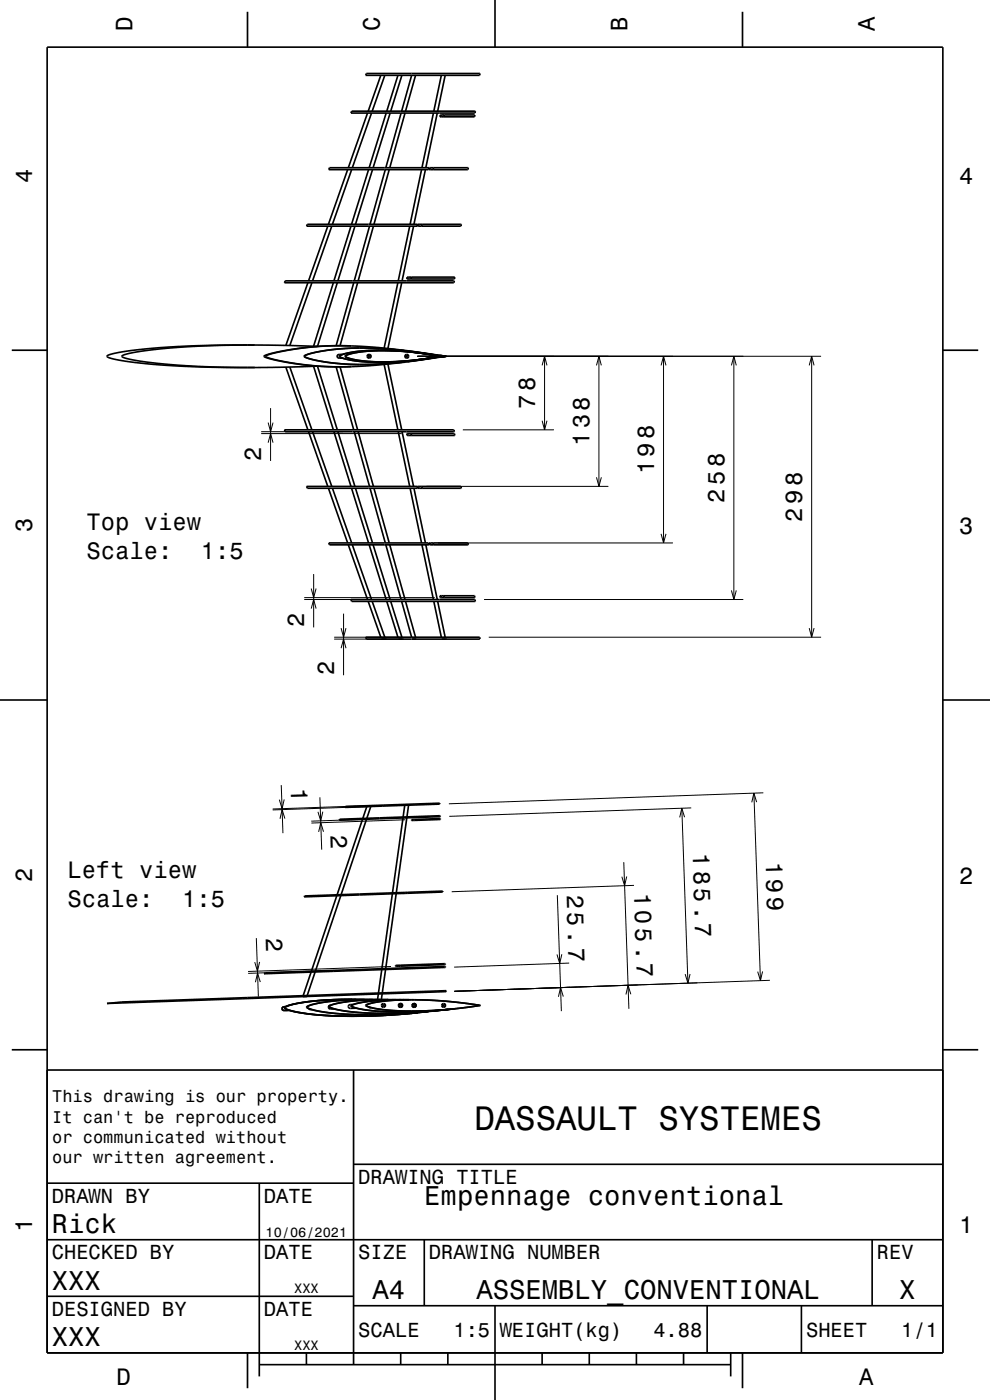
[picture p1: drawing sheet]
<svg xmlns="http://www.w3.org/2000/svg" width="210mm" height="297mm" viewBox="0 0 210 297" stroke-linecap="round" stroke-linejoin="round" font-family="sans-serif">
<g fill="none" stroke="#000" stroke-width=".21">
<path d="M91.4 35.6l-.1 .4M93.7 24.4l-.1 .4M86.6 58.8l-.1 .4M87.3 58.8l-.1 .4M88.9 47.6l-.1 .4M70.7 73.3h.3M71 77.8h-.3M86.4 74.5h.1M86.4 76.7h.1M88.5 75.6h85.7M115 77.5l.5-1.9 .5 1.9M115.5 75.6v15.6"/>
<path d="M126.5 77.5l.5-1.9 .6 1.9M127 75.6v27.6M140.2 77.5l.6-1.9 .5 1.9M140.8 75.6v39.6M155.2 77.5l.5-1.9 .5 1.9M155.7 75.6v51.6M171.7 77.5l.5-1.9 .5 1.9M172.2 75.6v59.6M55.4 92h29.8M55.4 91.6h17.4M56.9 93.9l.5-1.9 .5 1.9M56.9 89.7l.5 1.9 .5-1.9"/>
<path d="M57.4 86.6v11.2M86.5 92l.1 .4M87.2 92l.1 .4M98.2 91.2h19.3M115 89.2l.5 2 .5-2M88.8 103.2l.1 .4M90.5 103.2h38.5M91.3 115.2l.1 .4M92.9 115.2h49.9M126.5 101.3l.5 1.9 .6-1.9M140.2 113.3l.6 1.9 .5-1.9M64.5 127.2h18.4"/>
<path d="M64.5 126.8h27.7M66 124.9l.5 1.9 .6-1.9M66 129.1l.5-1.9 .6 1.9M66.5 121.8v11.3M70.9 135.6h14.4M70.9 135.2h14.3M72.4 133.3l.5 1.9 .5-1.9M72.4 137.5l.5-1.9 .5 1.9M72.9 130.2v13M93.6 126.4l.1 .4M102.7 127.2h55M103.7 135.2h70.5"/>
<path d="M155.2 125.3l.5 1.9 .5-1.9M171.7 133.3l.5 1.9 .5-1.9M59.7 166.6l.3 10.1M60.3 169.6l-.5 2-.5-2M60.4 173.7l-.6-1.9-.4 1.9M67.9 169.1l.3 11.1M68.5 172.2l-.5 1.9-.6-1.9M68.6 176.4l-.6-1.9-.4 2M78.5 173.8l-12.5 .4M79.2 171.1l-21.4 .7M79.3 170.9l-21.5 .7M85.9 173.9l-19.9 .7"/>
<path d="M87.7 173.8v.2M144.6 171.5l1.3 37.1M145.2 173.4l-.6-1.9-.4 1.9M146.6 171.4l-51.3 1.8M159.9 168.3l1.4 39.7M160.5 170.2l-.6-1.9-.4 1.9M161.9 168.2l-66.7 2.3M54.4 199l.4 12.4M86 189.3l-.1 .2M86.4 189.3v.2M118.2 189.9l.9 24.6M132.3 182.9l1.1 31.1"/>
<path d="M132.9 185.9l-.4 2-.6-1.9M134.5 187.8l-38.7 1.4M55.1 204.1l-.5 1.9-.6-1.9M55.2 208.3l-.6-1.9-.4 2M69 205.9l-16.4 .6M71 205.8l-.3 .3M82.9 205l-30.3 1.1M84.2 204.8v.2M84.6 204.8v.2M87.3 214.9l-.1 .1M119.2 202.4l-.5 2-.6-1.9M119.5 211.4l-.6-1.9-.4 2"/>
<path d="M120.7 204.3l-24.4 .9M133.8 210.9l-.6-1.9-.4 2M146.4 206.6l-.5 2-.6-1.9M161.8 206.1l-.5 1.9-.6-1.9M163.3 208l-66.9 2.3"/>
</g>
<g fill="none" stroke="#000" stroke-width=".35">
<path d="M10 10h190v277h-190zM52.5 2.5v7.5M77.7 15.6h24.1v.4h-24.2zM80.8 16l-2.7 7.6M81.6 16l-2.6 7.6M84.4 16l-2.4 7.6M85.2 16l-2.3 7.6M87.3 16l-2.1 7.6M88.1 16l-2.1 7.6M93.6 16l-1.6 7.6M94.4 16l-1.6 7.6M105 0v10"/>
<path d="M157.5 2.5v7.5M69.9 35.6h21.1l-.1 .4h-21.2zM73.7 36l-4 11.6M74.6 23.6h26.2v.4h-26.4zM74.6 36l-4.1 11.6M78 24l-4.1 11.6M78.2 36l-3.6 11.6M78.8 24l-4.1 11.6M79 36l-3.6 11.6M81.7 36l-3.2 11.6M81.9 24l-3.6 11.6M82.6 36l-3.3 11.6"/>
<path d="M82.8 24l-3.7 11.6M85.1 24l-3.3 11.6M85.9 24l-3.2 11.6M89.4 36l-2.4 11.6M90.2 36l-2.4 11.6M91.1 35.6h8.2v.4h-8.3zM91.9 24l-2.4 11.6M92 35.6l-.1 .4M92.8 24l-2.5 11.6M93.4 24.4h7.3v.4h-7.4zM94.2 24.4v.4M60.5 59.6h35.9l-.1 .4h-36z"/>
<path d="M65.2 47.6h23.4l-.1 .4h-23.5zM65.3 60l-4.7 13.3M66.2 60l-4.7 13.3M69.5 48l-4 11.6M70.4 48l-4.1 11.6M70.7 60l-4.2 13.5M71.6 60l-4.3 13.5M74.4 48l-3.6 11.6M75 60l-3.7 13.3M75.3 48l-3.6 11.6M75.9 60l-3.8 13.3M78.4 48l-3.3 11.6"/>
<path d="M79.2 48l-3.2 11.6M84.4 60l-2.9 13.8M85.2 60l-2.9 13.9M86.4 58.8h10.1l-.1 .4h-10.1zM86.9 48l-2.4 11.6M87.3 58.8l-.1 .4M87.7 48l-2.4 11.6M88.7 47.6h9.1v.4h-9.2zM89.5 47.6v.4M2.5 74.3h7.5M52.5 73.2h1.6M52.5 73.2a129.9 129.9 0 0 0-25.6 1.9l-.8 .3-.2 .3a4.2 4.2 0 0 0 2.3 .7 146.4 146.4 0 0 0 24.3 1.6"/>
<path d="M52.5 78h1.6M52.5 73.2a166.5 166.5 0 0 0-28.1 1.7l-1.6 .6v.2l.4 .2a82.5 82.5 0 0 0 17.4 1.9l11.9 .2M54.1 73.2l13.2 .3M54.1 78h-1.6M60.6 77.9l4.7 13.3M61.5 77.9l4.7 13.3M66.5 77.7l4.2 13.5M67.3 77.7l-13.2 .3M67.3 77.7l4.3 13.5M71.3 77.8l3.7 13.4M72.1 77.8l3.8 13.4M72.6 75.2h-.7l-.4 .2a.4 .4 0 0 0 .4 .6h.7"/>
<path d="M74.5 73.4l-2.2-.1a55.2 55.2 0 0 0-16.2 2.2v.2a56.8 56.8 0 0 0 17.6 2.1h.8M74.5 73.4l-1.7-.1a55.1 55.1 0 0 0-16.4 2.2v.2a55.9 55.9 0 0 0 17.1 2.1h1M74.5 73.4l5.6 .3 4.8 .5M78.1 75.5l.3-.1 .1 .3-.3 .1zM81.5 77.3l2.9 13.9M82.3 77.2l2.9 14M84.8 74.3l.2-.1zM84.8 76.9h.1M84.9 76.9l-5.9 .6-4.5 .3M84.9 76.9h.1M85 74.2l8.2 1.2M85.6 76.7l.1 .1"/>
<path d="M85.7 74.4a56.3 56.3 0 0 0-20.5 .8l-.6 .3v.2a25.2 25.2 0 0 0 8.7 1.5l5.6 .1 6.8-.5M85.7 74.4a54.7 54.7 0 0 0-20.5 .8l-.5 .2-.1 .3a17.9 17.9 0 0 0 6.4 1.3 67.4 67.4 0 0 0 14.7-.2M85.7 74.4l-.1 .1M86.1 75.5l.3-.1 .1 .3h-.4zM86.3 76.6l.1 .1zM86.5 74.5l7.3 1.1M86.5 74.5l-.2 .1 .2-.1M86.5 74.5h.1M87.9 74.7l5.4 .9M87.9 74.7h.1M87.9 76.4h.1M93.2 75.8l-8.2 1.1"/>
<path d="M93.2 75.4l1.1 .2M93.2 75.4h.1M93.2 75.6h.1M93.2 75.6a49.3 49.3 0 0 0-18.6-.6l-1 .4a.25 .25 0 0 0-.3 .2 .25 .25 0 0 0 .3 .2l.2 .1a30.1 30.1 0 0 0 11.1 .8l3.6-.4 4.7-.7M93.2 75.6a48.4 48.4 0 0 0-19-.5l-1 .4 .4 .4a29.7 29.7 0 0 0 11.2 .8l3.6-.4 4.8-.7M93.3 75.6h-.1M93.3 75.4h.3M93.3 75.6a53.7 53.7 0 0 0-19.7-.7l-1.3 .5-.2 .1 .1 .2a22.3 22.3 0 0 0 9.1 1.2 70.2 70.2 0 0 0 12-1.3M93.3 75.6a53.9 53.9 0 0 0-19.8-.7l-1.3 .5-.2 .1v.2a17.7 17.7 0 0 0 7.6 1.2h.9a68.8 68.8 0 0 0 12.8-1.3M93.3 75.6h.1M93.3 75.6l-5.4 .8M93.4 75.6h-.1"/>
<path d="M93.6 75.4l.7 .1M93.6 75.4h.1M93.8 75.6h.1M93.8 75.6l-7.4 1.1M93.8 75.6l-7.3 1.1M93.9 75.5l.8 .1-.8 .1M94.3 75.6h.1M94.3 75.6l-1.1 .2M94.3 75.5l.2 .1M94.3 75.6l-1 .2M94.4 75.6h-.1M94.5 75.6h-.2"/>
<path d="M200 74.3h7.5M60.3 91.2h36l.1 .4h-35.9zM65.5 91.6l4 11.6M66.3 91.6l4.1 11.6M70.8 91.6l3.6 11.6M71.7 91.6l3.6 11.6M75.1 91.6l3.3 11.6M76 91.6l3.2 11.6M84.5 91.6l2.4 11.6M85.3 91.6l2.4 11.6M86.3 92h10.1l.1 .4h-10.1zM87.2 92l.1 .4"/>
<path d="M65 103.2h23.5l.1 .4h-23.4zM69.7 103.6l4 11.6M69.7 115.2h21.2l.1 .4h-21.1zM70.5 103.6l4.1 11.6M73.9 115.6l4.1 11.6M74.6 103.6l3.6 11.6M74.7 115.6l4.1 11.6M75.4 103.6l3.6 11.6M78.3 115.6l3.6 11.6M78.5 103.6l3.2 11.6M79.1 115.6l3.7 11.6M79.3 103.6l3.3 11.6"/>
<path d="M81.8 115.6l3.3 11.6M82.7 115.6l3.2 11.6M87 103.6l2.4 11.6M87.8 103.6l2.4 11.6M88.6 103.2h9.2v.4h-9.1zM89.5 103.2v.4M89.5 115.6l2.4 11.6M90.3 115.6l2.5 11.6M91 115.2h8.3v.4h-8.2zM91.9 115.2l.1 .4M74.4 127.2h26.4v.4h-26.2zM77.6 135.2h24.2v.4h-24.1z"/>
<path d="M78.1 127.6l2.7 7.6M79 127.6l2.6 7.6M82 127.6l2.4 7.6M82.9 127.6l2.3 7.6M85.2 127.6l2.1 7.6M86 127.6l2.1 7.6M92 127.6l1.6 7.6M92.8 127.6l1.6 7.6M93.3 126.4h7.4v.4h-7.3zM94.2 126.4v.4M0 148.5h10M200 148.5h10"/>
<path d="M72.1 173.8l21.2-.7 .1 .1-21.4 .8zM73.3 171.1l20-.7v.2l-20.1 .7zM76.9 173.8l-5.4 16M77.7 173.8l-5.3 16M77.8 171.1l-.8 2.5M78.7 171.1l-.9 2.5M85.5 173.5l-2.2 15.9M85.9 170.8l-.4 2.5M86.3 173.5l-2.2 15.9M86.7 170.8l-.4 2.5M87.9 173.8l5.5-.1v.1l-5.5 .2M87.9 173.8l-.6 .1v.2l.6-.1"/>
<path d="M87.9 173.8v.2M64.6 190.1l21.1-.8v.2l-21.2 .8zM71.4 190l-5.3 16M72.3 190l-5.4 16M83.2 189.6l-2.2 15.9M84 189.6l-2.2 15.9M86.5 189.5h-.9M86.5 189.3l7.4-.3v.2l-7.4 .3M86.5 189.3h-.8M86.5 189.3v.2M22.7 212.9l3.2-.3 68.7-2.4 .1 .2h-.3zM56 206.6l.3-.2 38.2-1.4v.2z"/>
<path d="M60.2 213.6l-.3 .2-.1 .2 .5 .4M60.2 213.6l-.3 .2a.4 .4 0 0 0 .4 .6M60.3 214.4l1.1-.1a50.3 50.3 0 0 0 13.3 1.3M65.5 214l.6 .2M66 206.2l-1.7 5M66.8 206.2l-1.6 5M70.1 213.3l-.4 .1 .1 .5 .2 .1h.8M74.7 212a47.8 47.8 0 0 0-13.7 1.4l-.8 .2M74.7 212a47.8 47.8 0 0 0-13.7 1.4l-.6 .3v.3a21.4 21.4 0 0 0 7.9 1.4l6.4 .2M74.7 212h.9M74.9 213.1l-.9 .1v.6l.3 .1h1.2M75.6 212a59.1 59.1 0 0 0-13.7 1.2l-1.2 .4-.1 .3a13.9 13.9 0 0 0 5.7 1.3 118 118 0 0 0 22.2-.4"/>
<path d="M75.6 212h1.7M78.2 213.6l.5 .2M79 212a42 42 0 0 0-13.8 1.5l-.2 .2 .2 .2a26.6 26.6 0 0 0 9 1.3l6.8 .1 7.5-.5M79 212a46.4 46.4 0 0 0-13.4 1.4l-.4 .2 .3 .3a30.5 30.5 0 0 0 9.6 1.3h7l6.5-.4M79 212l1.7 .1M80.3 210.9l-.2 1.1M81 205.7l-.7 5M81.1 210.8l-.2 1.3M81.2 213.2l.2-.1 .1 .3-.3 .1zM81.8 205.7l-.7 4.9M82.3 212.1a37.8 37.8 0 0 0-12.4 1.2l-.2 .2 .2 .2a28.6 28.6 0 0 0 9.6 1.3l5.6-.1 5.9-.3M82.3 212.1a37.6 37.6 0 0 0-12.2 1.2l-.2 .2 .2 .2a28.8 28.8 0 0 0 9.6 1.3l5.5-.1 5.8-.3"/>
<path d="M82.3 212.1h1.7M83.9 204.8l10.5-.4 .1 .2-10.6 .4zM84.8 213.2l.2-.1 .1 .3-.2 .1zM85 204.8l-.1 .2M85.7 212.1h1.1M85.7 212.1a32 32 0 0 0-11 1.2l-.1 .1 .3 .2a31.9 31.9 0 0 0 10.1 1.1l4.8-.1 5.3-.4M85.7 212.1a32.1 32.1 0 0 0-11.2 1.2v.1l.2 .2a30.8 30.8 0 0 0 10.2 1.1l4.8-.1 5.3-.4h-.1M87.1 214.9l.1 .1M87.2 214.9h.1M87.3 214.9v.1M87.3 215h-.1M87.7 213.2l.2-.1 .1 .3-.2 .1z"/>
<path d="M87.9 212.1a91.3 91.3 0 0 1 13.9 1.2l-5.2 .7M87.9 212.1a29.9 29.9 0 0 0-10 1.1l-.1 .2a15.3 15.3 0 0 0 5.9 1l6 .1 6.9-.5M87.9 212.1a29.7 29.7 0 0 0-10.3 1.1v.2l.4 .2a42.3 42.3 0 0 0 13.6 .8l4.9-.4M88.5 214.8h.1M88.5 214.8l-7.3 .6-6.5 .2M88.6 214.8h-.1M88.6 214.8l-1.4 .2M88.7 214.8l-1.4 .2M88.7 214.8h-.1M89.4 214.7h.1M89.5 214.7h.1M90.7 214.6l-2 .2"/>
<path d="M90.7 214.6l-1.2 .1M90.8 214.6l-1.3 .1M90.8 214.6h-.1M90.9 214.5l.1 .1M91.8 214.4l.1 .1M91.9 214.5l-1.1 .1M92.9 214.4l-1 .1M92.9 214.4h-1M92.9 214.4h.1M93 214.4h-.1M93.9 213.2l.3-.1 .1 .3-.2 .1zM94.1 214.2l-1.2 .2"/>
<path d="M94.1 214.2h.1M94.9 214.2h-.7M95 214.2h-.8M95 214.2h-.1M95.1 214.2h-.1M95.2 214.1l-.3 .1M96.5 214l-1.4 .2M96.6 214h-.1M2.5 222.7h7.5M10 227h190M75 227v62.5M200 222.7h7.5"/>
<path d="M10 251h65M55 251v41M75 247h125M10 275h65M10 263h190M75 277h125M90 263v14M105 277v20M150 277v10M170 277v10M185 263v14M52.5 287v7.5"/>
<path d="M55 289.5h100M65 287v2.5M85 287v2.5M95 287v2.5M115 287v2.5M125 287v2.5M135 287v2.5M145 287v2.5M155 287v5M157.5 287v7.5"/>
<circle cx="78.3" cy="75.6" r=".41"/>
<circle cx="86.3" cy="75.6" r=".4"/>
<circle cx="81.3" cy="213.3" r=".41"/>
<circle cx="84.9" cy="213.3" r=".41"/>
<circle cx="87.8" cy="213.3" r=".41"/>
<circle cx="94.1" cy="213.3" r=".4"/>
</g>
<text font-size="7.2" x="100.6" y="239.6">DASSAULT SYSTEMES</text>
<g font-size="5.8">
<text x="90" y="255.6">Empennage conventional</text>
<text x="11" y="261.6">Rick</text>
<text x="11" y="273.6">XXX</text>
<text x="79" y="275.6">A4</text>
<text x="101.1" y="275.6">ASSEMBLY_CONVENTIONAL</text>
<text x="190.8" y="275.6">X</text>
<text x="11" y="285.6">XXX</text>
</g>
<g font-size="5">
<text x="28.1" y="6.5" transform="rotate(-90 28.1 6.5)">D</text>
<text x="80.6" y="6.5" transform="rotate(-90 80.6 6.5)">C</text>
<text x="133.1" y="6.5" transform="rotate(-90 133.1 6.5)">B</text>
<text x="185.6" y="6.5" transform="rotate(-90 185.6 6.5)">A</text>
<text x="6.8" y="38.7" transform="rotate(-90 6.8 38.7)">4</text>
<text x="203.5" y="39">4</text>
<text x="113.5" y="86.8" transform="rotate(-90 113.5 86.8)">78</text>
<text x="125" y="94.6" transform="rotate(-90 125 94.6)">138</text>
<text x="55.4" y="97.8" transform="rotate(-90 55.4 97.8)">2</text>
<text x="138.8" y="100.6" transform="rotate(-90 138.8 100.6)">198</text>
<text x="153.7" y="106.6" transform="rotate(-90 153.7 106.6)">258</text>
<text x="6.8" y="112.9" transform="rotate(-90 6.8 112.9)">3</text>
<text x="18.3" y="112.4">Top view</text>
<text x="170.2" y="110.6" transform="rotate(-90 170.2 110.6)">298</text>
<text x="203.5" y="113.2">3</text>
<text x="18.3" y="118.5">Scale:</text>
<text x="42.6" y="118.5">1:5</text>
<text x="64.5" y="133.1" transform="rotate(-90 64.5 133.1)">2</text>
<text x="70.9" y="143.2" transform="rotate(-90 70.9 143.2)">2</text>
<text x="61.7" y="167.2" transform="rotate(88 61.7 167.2)">1</text>
<text x="70.1" y="177.1" transform="rotate(88 70.1 177.1)">2</text>
<text x="147" y="181" transform="rotate(88 147 181)">185.7</text>
<text x="162.4" y="182.8" transform="rotate(88 162.4 182.8)">199</text>
<text x="6.8" y="187.1" transform="rotate(-90 6.8 187.1)">2</text>
<text x="14.3" y="186.4">Left view</text>
<text x="120.2" y="189.8" transform="rotate(88 120.2 189.8)">25.7</text>
<text x="134.5" y="189.4" transform="rotate(88 134.5 189.4)">105.7</text>
<text x="203.5" y="187.4">2</text>
<text x="14.3" y="192.4">Scale:</text>
<text x="38.6" y="192.4">1:5</text>
<text x="56.4" y="198.9" transform="rotate(88 56.4 198.9)">2</text>
<text x="6.8" y="261.3" transform="rotate(-90 6.8 261.3)">1</text>
<text x="203.5" y="261.6">1</text>
<text x="24.7" y="293.8">D</text>
<text x="182.2" y="293.8">A</text>
</g>
<g font-size="4.3">
<text x="76" y="251.2">DRAWING TITLE</text>
<text x="11" y="255.2">DRAWN BY</text>
<text x="56" y="255.2">DATE</text>
<text x="11" y="267.2">CHECKED BY</text>
<text x="56" y="267.2">DATE</text>
<text x="76" y="267.2">SIZE</text>
<text x="91" y="267.2">DRAWING NUMBER</text>
<text x="186" y="267.2">REV</text>
<text x="11" y="279.2">DESIGNED BY</text>
<text x="56" y="279.2">DATE</text>
<text x="76" y="283.6">SCALE</text>
<text x="96.2" y="283.6">1:5</text>
<text x="106" y="283.6">WEIGHT(kg)</text>
<text x="138.6" y="283.6">4.88</text>
<text x="171" y="283.6">SHEET</text>
<text x="191.2" y="283.6">1/1</text>
</g>
<g font-size="3.6">
<text x="11.1" y="233.8">This drawing is our property.</text>
<text x="11.1" y="238.1">It can't be reproduced</text>
<text x="11.1" y="242.5">or communicated without</text>
<text x="11.1" y="246.8">our written agreement.</text>
</g>
<g font-size="2.9">
<text x="56.3" y="262.3">10/06/2021</text>
<text x="62.4" y="274.3">XXX</text>
<text x="62.4" y="286.3">XXX</text>
</g>
</svg>
